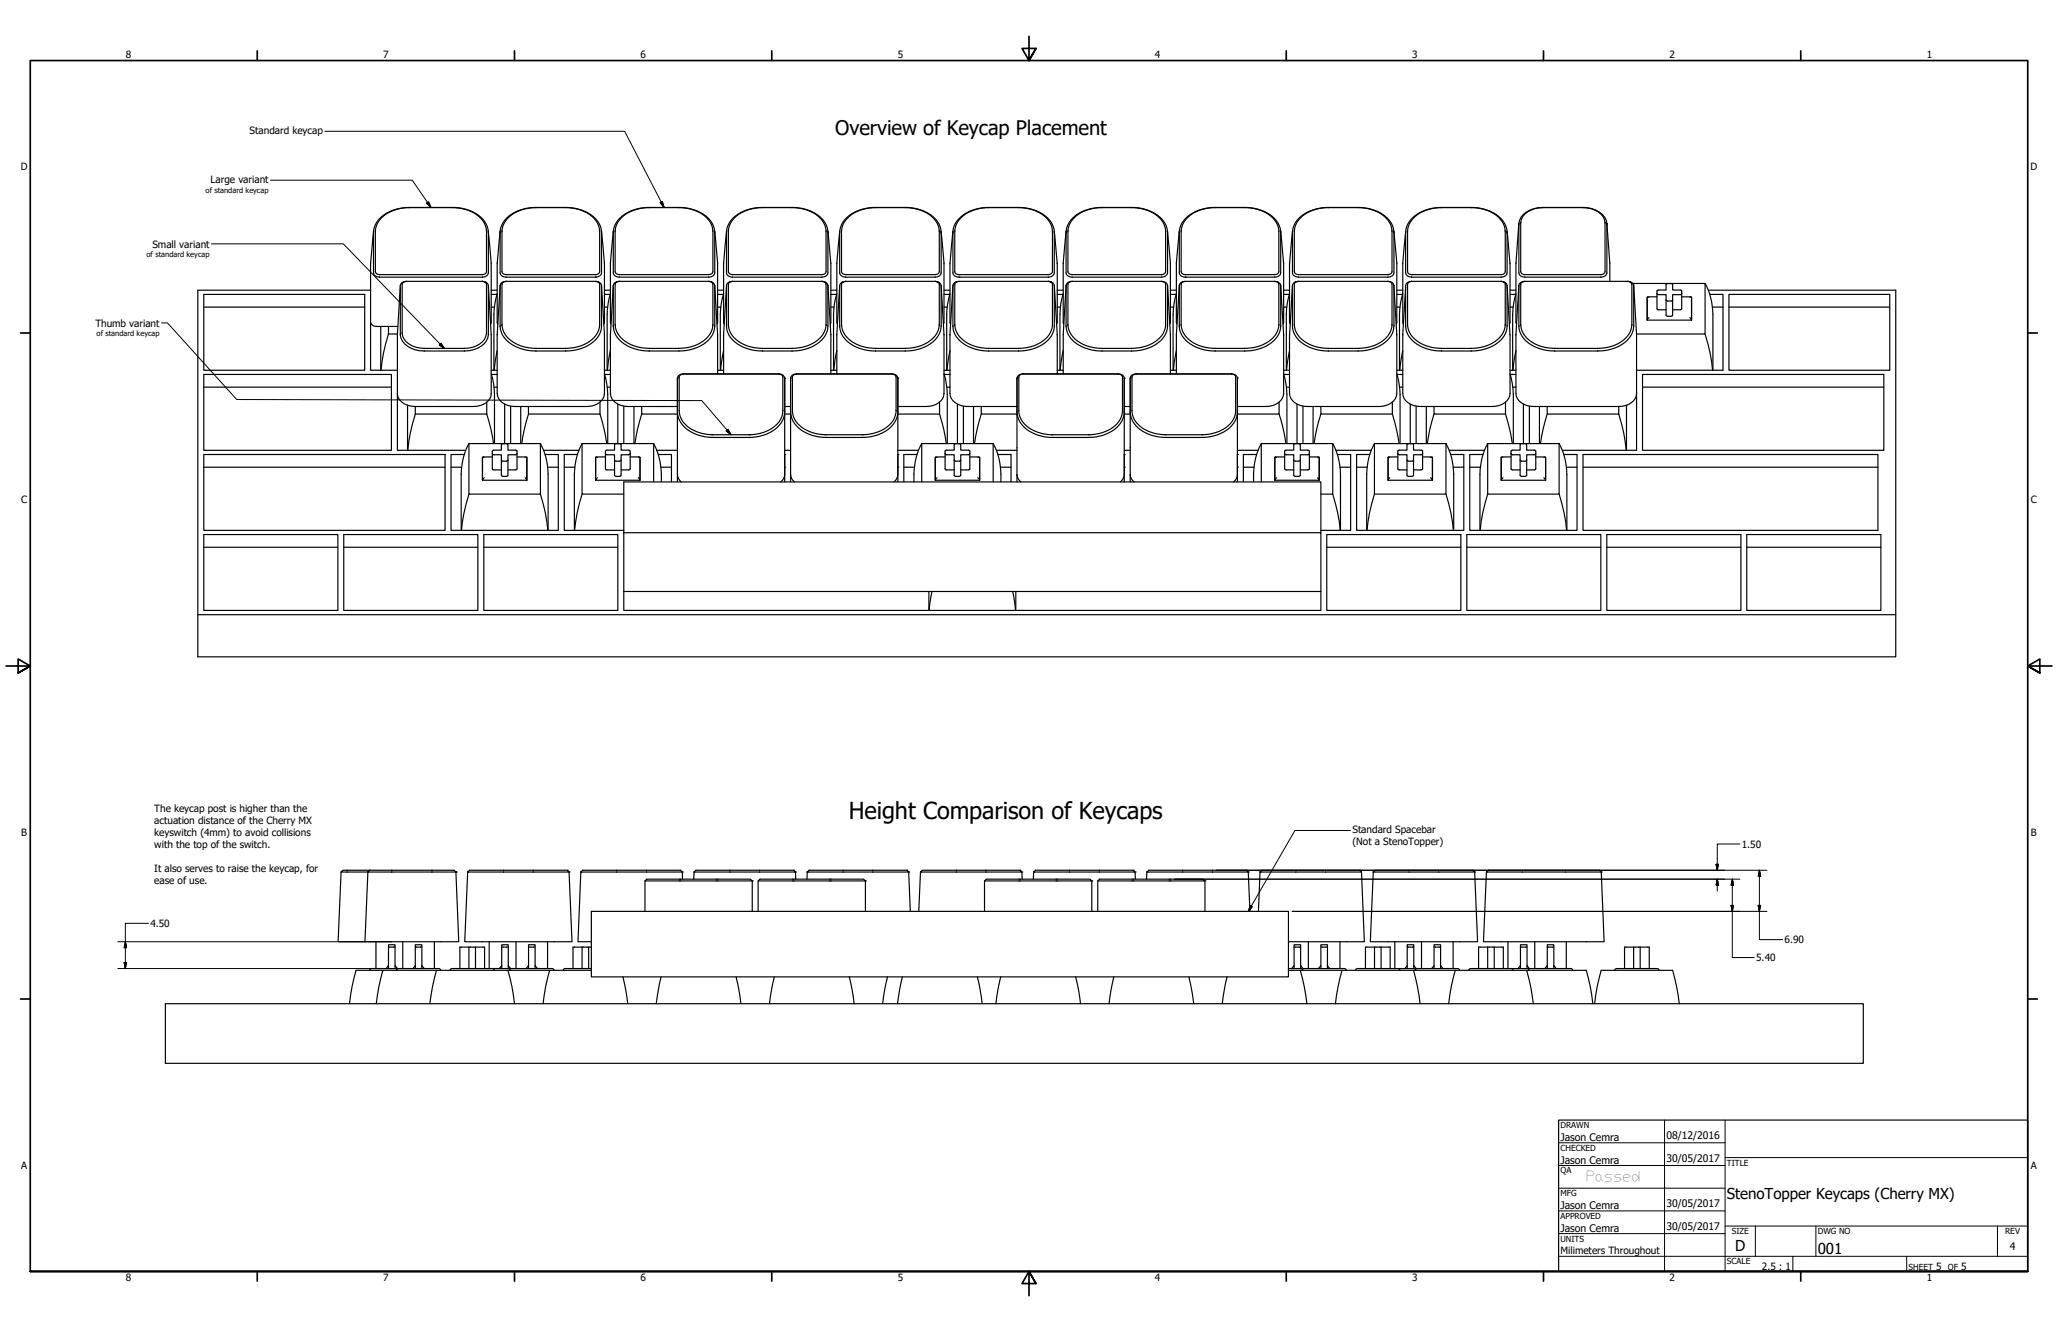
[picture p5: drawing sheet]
<svg xmlns="http://www.w3.org/2000/svg" width="864mm" height="559mm" viewBox="0 0 864 559" stroke-linecap="round" stroke-linejoin="round" font-family="sans-serif">
<!-- layer: Visible (ANSI) -->
<g fill="none" stroke="#000" stroke-width=".49">
<path d="M156.8 96.9l-1.3 13.7v24.6M171.8 87a15.7 15.7 0 0 0-14.3 7.3l-.8 3v17.2a2.27 2.27 0 0 0 2.5 1.8h43.2a2.27 2.27 0 0 0 2.5-1.8v-17.2a11.5 11.5 0 0 0-9.4-9.5l-5.6-.8M171.8 87.1a14.1 14.1 0 0 0-13.9 7.7l-.4 1.9v17.3a1.58 1.58 0 0 0 1.7 1.2h43.2a1.65 1.65 0 0 0 1.8-1.2v-17.1a10.6 10.6 0 0 0-9-9.1l-5.3-.7M171.8 87h18.1M204.9 96.9l1.2 13.4v24.9l-.2 .8M209.9 96.9l-1.3 13.7v24.6l.3 .8M224.9 87a14.9 14.9 0 0 0-14.7 8.2l-.3 2.1v17.2a2.27 2.27 0 0 0 2.5 1.8h37.5a2.27 2.27 0 0 0 2.5-1.8v-17.2a11.5 11.5 0 0 0-9.4-9.5l-5.6-.8M224.9 87.1a14.1 14.1 0 0 0-13.9 7.7l-.4 1.9v17.3a1.58 1.58 0 0 0 1.8 1.2h37.5a1.58 1.58 0 0 0 1.7-1.2v-17.3a11 11 0 0 0-8.9-8.9l-5.3-.7M224.9 87h12.5M252.4 96.9l1.2 13.7v24.6l-.2 .8M257.4 96.9l-1.2 13.4v24.9l.2 .8M272.4 87a15.8 15.8 0 0 0-14.3 7.3l-.7 3v17.2a2.27 2.27 0 0 0 2.5 1.8h37.5a2.27 2.27 0 0 0 2.5-1.8v-17.2a11.5 11.5 0 0 0-9.4-9.5l-5.6-.8"/>
<path d="M272.4 87.1a14.1 14.1 0 0 0-13.9 7.7l-.4 2.4v16.8a1.65 1.65 0 0 0 1.8 1.2h37.5a1.65 1.65 0 0 0 1.8-1.2v-17.1a10.7 10.7 0 0 0-9-9.1l-5.3-.7M272.4 87h12.5M299.9 96.9l1.2 13.4v24.9l-.2 .8M304.9 96.9l-1.3 13.7v24.6l.3 .8M319.9 87a14.9 14.9 0 0 0-14.7 8.2l-.3 2.1v17.2a2.27 2.27 0 0 0 2.5 1.8h37.5a2.27 2.27 0 0 0 2.5-1.8v-17.2a11.5 11.5 0 0 0-9.4-9.5l-5.6-.8M319.9 87.1a14.1 14.1 0 0 0-13.9 7.7l-.4 1.9v17.3a1.58 1.58 0 0 0 1.8 1.2h37.5a1.58 1.58 0 0 0 1.7-1.2v-17.3a11 11 0 0 0-8.9-8.9l-5.3-.7M319.9 87h12.5M347.4 96.9l1.3 13.7v24.6l-.3 .8M352.4 96.9l-1.2 13.4v24.9l.2 .8M367.4 87a15.7 15.7 0 0 0-14.3 7.3l-.7 3v17.2a2.27 2.27 0 0 0 2.5 1.8h37.5a2.27 2.27 0 0 0 2.5-1.8v-17.2a11.5 11.5 0 0 0-9.4-9.5l-5.6-.8M367.4 87.1a14.1 14.1 0 0 0-13.9 7.7l-.4 2.1v17.1a1.65 1.65 0 0 0 1.8 1.2h37.5a1.65 1.65 0 0 0 1.8-1.2v-16.8a10.6 10.6 0 0 0-9-9.4l-5.3-.7M367.4 87h12.5"/>
<path d="M394.9 96.9l1.2 13.4v24.9l-.2 .8M399.9 96.9l-1.3 13.7v24.6l.3 .8M414.9 87a14.9 14.9 0 0 0-14.7 8.2l-.3 2.1v17.2a2.27 2.27 0 0 0 2.5 1.8h37.5a2.27 2.27 0 0 0 2.5-1.8v-17.2a11.5 11.5 0 0 0-9.4-9.5l-5.6-.8M414.9 87.1a15 15 0 0 0-13.5 6.8l-.8 2.8v17.3a1.58 1.58 0 0 0 1.8 1.2h37.5a1.58 1.58 0 0 0 1.7-1.2v-17.3a11 11 0 0 0-8.9-8.9l-5.3-.7M414.9 87h12.5M442.4 96.9l1.3 13.7v24.6l-.3 .8M447.4 96.9l-1.2 13.4v24.9l.2 .8M462.4 87a15.7 15.7 0 0 0-14.3 7.3l-.7 3v17.2a2.27 2.27 0 0 0 2.5 1.8h37.5a2.27 2.27 0 0 0 2.5-1.8v-17.1a10.8 10.8 0 0 0-8.1-9.2l-2.7-.7-4.2-.5M462.4 87.1a14.1 14.1 0 0 0-13.9 7.7l-.4 2.1v17.1a1.65 1.65 0 0 0 1.8 1.2h37.5a1.58 1.58 0 0 0 1.7-1.2v-17.3a11 11 0 0 0-8.9-8.9l-5.3-.7M462.4 87h12.5M489.9 96.9l1.2 13.4v24.9l-.2 .8M494.9 96.9l-1.3 13.4v24.9l.3 .8"/>
<path d="M509.9 87a14.9 14.9 0 0 0-14.7 8.2l-.3 2.1v17.2a2.21 2.21 0 0 0 2.5 1.8h37.5a2.27 2.27 0 0 0 2.5-1.8v-17.2a11.5 11.5 0 0 0-9.4-9.5l-5.6-.8M509.9 87.1a15.1 15.1 0 0 0-13.5 6.8l-.7 2.8v17.3a1.58 1.58 0 0 0 1.7 1.2h37.5a1.58 1.58 0 0 0 1.7-1.2v-17.3a11 11 0 0 0-8.9-8.9l-5.3-.7M509.9 87h12.5M537.4 96.9l1.3 13.7v24.6l-.3 .8M542.4 96.9l-1.3 13.7v24.6l.3 .8M557.4 87a15.7 15.7 0 0 0-14.3 7.3l-.7 3v17.2a2.27 2.27 0 0 0 2.5 1.8h37.5a2.27 2.27 0 0 0 2.5-1.8v-17.1a10.8 10.8 0 0 0-8.1-9.2l-2.7-.7-4.2-.5M557.4 87.1a14.1 14.1 0 0 0-13.9 7.7l-.4 2.1v17.1a1.58 1.58 0 0 0 1.8 1.2h37.5a1.58 1.58 0 0 0 1.7-1.2v-17.3a11 11 0 0 0-8.9-8.9l-5.3-.7M557.4 87h12.5M584.9 96.9l1.2 13.4v24.9l-.2 .8M589.9 96.9l-1.3 13.4v24.9l.3 .8M604.9 87a14.9 14.9 0 0 0-14.7 8.2l-.4 2.2v17.1a2.27 2.27 0 0 0 2.5 1.8h37.6a2.27 2.27 0 0 0 2.5-1.8v-17.2a11.5 11.5 0 0 0-9.4-9.5l-5.6-.8M604.9 87.1a14 14 0 0 0-13.9 7.7l-.3 1.9v17.3a1.58 1.58 0 0 0 1.7 1.2h37.5a1.58 1.58 0 0 0 1.7-1.2v-17.1a10.7 10.7 0 0 0-8.9-9.1l-5.3-.7"/>
<path d="M604.9 87h12.5M632.4 96.9l1.3 13.7v24.6l-.3 .8M637.4 93.7l-1.3 16.8v24.7l.3 .8M637.4 93.7h.1M647.4 87a10.3 10.3 0 0 0-9.8 5.4l-.2 1.3v20.8a2.27 2.27 0 0 0 2.5 1.8h31.9a2.27 2.27 0 0 0 2.5-1.8v-20.8M647.4 87.1a8.4 8.4 0 0 0-9.2 6.1l-.1 20.8a1.58 1.58 0 0 0 1.8 1.2h31.9a1.58 1.58 0 0 0 1.7-1.2v-20.5a6.7 6.7 0 0 0-5.8-5.9l-3.4-.5M647.4 87h16.9M664.3 87a10.3 10.3 0 0 1 9.7 5.4l.3 1.3M674.3 93.7l.3 3.9a149.3 149.3 0 0 1 .9 20.4M168 119.7l-1.2 20.7v24.8M168.7 118.5l1.8-.5a1.51 1.51 0 0 0-1.7 1.3v20.7a8.6 8.6 0 0 0 9.2 6.2h16.9a8.5 8.5 0 0 0 9.2-6.2l.1-20.7a1.57 1.57 0 0 0-1.8-1.3 2.2 2.2 0 0 1 2.5 1.8v20.5a7.3 7.3 0 0 1-6.3 6.5l-3.7 .4h-16.9a10.2 10.2 0 0 1-9.7-5.3l-.3-1.3v-20.8zM170.5 118h.1"/>
<path d="M170.5 118h31.9M202.4 118h.1M204.9 119.7l1.2 20.7v24.8a6.6 6.6 0 0 1-7.4 5.3h-24.5M209.9 119.7l-1.3 20.7v24.6a6.7 6.7 0 0 0 7.4 5.5h30.2a6.7 6.7 0 0 0 7.4-5.5v-24.6l-1.2-20.7M210.6 118.5l1.8-.5a1.51 1.51 0 0 0-1.8 1.3v17.2a11 11 0 0 0 9 8.9l5.3 .8h12.5a14.1 14.1 0 0 0 13.8-7.8l.4-1.9v-17.2a1.51 1.51 0 0 0-1.7-1.3 2.2 2.2 0 0 1 2.5 1.8v17a10.7 10.7 0 0 1-8.1 9.3l-5.5 1.1h-13.9a15.7 15.7 0 0 1-14.3-7.1l-.7-3v-17.3zM212.4 118h.1M212.4 118h37.5M257.4 119.7l-1.2 20.7v24.6a6.6 6.6 0 0 0 7.4 5.5h20.7M258.1 118.5l1.8-.5a1.57 1.57 0 0 0-1.8 1.3v16.8a9.6 9.6 0 0 0 6.6 8.4l3.7 1.2 2.6 .4 13.9 .1a14.2 14.2 0 0 0 13.9-7.8l.4-2.1v-17a1.57 1.57 0 0 0-1.8-1.3 2.2 2.2 0 0 1 2.5 1.8v17a10.7 10.7 0 0 1-8.1 9.3l-2.6 .7-2.9 .4h-13.9a15.8 15.8 0 0 1-14.3-7.1l-.7-3v-17.3zM259.9 118h.1M259.9 118h37.5M297.4 118h.1"/>
<path d="M299.9 119.7l1.2 20.7 .1 16.4M304.9 119.7l-1.3 20.7v16.4M305.6 118.5l1.8-.5a1.51 1.51 0 0 0-1.8 1.3v17.2a11 11 0 0 0 9 8.9l5.3 .8h12.5a14.9 14.9 0 0 0 13.5-6.9l.7-2.8v-17.2a1.51 1.51 0 0 0-1.7-1.3 2.2 2.2 0 0 1 2.5 1.8v17a10.7 10.7 0 0 1-8.1 9.3l-5.5 1.1h-13.9a15 15 0 0 1-14.7-8.1l-.3-2v-17.3zM307.4 118h.1M307.4 118h37.5M344.9 118h.1M347.4 119.7l1.3 20.7v16.4M352.4 119.7l-1.2 20.7v16.4M353.1 118.5l1.8-.5a1.57 1.57 0 0 0-1.8 1.3v17a10.4 10.4 0 0 0 7.8 8.7l5.1 1.1 13.9 .1a14.2 14.2 0 0 0 13.9-7.8l.4-2.3v-16.8a1.57 1.57 0 0 0-1.8-1.3 2.2 2.2 0 0 1 2.5 1.8v17a10.7 10.7 0 0 1-8.1 9.3l-5.5 1.1h-13.9a15.7 15.7 0 0 1-14.3-7.1l-.7-3v-17.3zM354.9 118h.1M354.9 118h37.5M392.4 118h.1"/>
<path d="M394.9 119.7l1.2 20.7v24.6a6.7 6.7 0 0 1-7.4 5.5h-11.9M399.9 119.7l-1.3 20.7v24.6a6.7 6.7 0 0 0 7.4 5.5h20.8M400.6 118.5l1.8-.5a1.51 1.51 0 0 0-1.8 1.3v17.2a11 11 0 0 0 9 8.9l5.3 .8h12.5a14.9 14.9 0 0 0 13.5-6.9l.7-2.8v-17.2a1.51 1.51 0 0 0-1.7-1.3 2.2 2.2 0 0 1 2.5 1.8v17a10.7 10.7 0 0 1-8.1 9.3l-5.5 1.1h-13.9a15 15 0 0 1-14.7-8.1l-.3-2v-17.3zM402.4 118h37.5M439.9 118h.1M442.4 119.7l1.3 20.7v16.4M447.4 119.7l-1.2 20.7v16.4M448.1 118.5l1.8-.5a1.57 1.57 0 0 0-1.8 1.3v17a10.4 10.4 0 0 0 7.8 8.7l5.1 1.1 13.9 .1a14.1 14.1 0 0 0 13.8-7.8l.4-1.9v-17.2a1.51 1.51 0 0 0-1.7-1.3 2.21 2.21 0 0 1 2.5 1.8v17a10.8 10.8 0 0 1-8.1 9.3l-5.5 1.1h-13.9a15.7 15.7 0 0 1-14.3-7.1l-.7-3v-17.3zM449.9 118h.1M449.9 118h37.5M487.4 118h.1M489.9 119.7l1.2 20.7v16.4"/>
<path d="M494.9 119.7l-1.3 20.7v16.4M495.6 118.5l1.8-.5a1.51 1.51 0 0 0-1.7 1.3v17.2a11 11 0 0 0 8.9 8.9l5.3 .8h12.5a14.2 14.2 0 0 0 13.9-7.8l.3-1.9v-17.2a1.51 1.51 0 0 0-1.7-1.3 2.2 2.2 0 0 1 2.5 1.8v17a10.7 10.7 0 0 1-8.1 9.3l-5.5 1.1h-13.9a15 15 0 0 1-14.7-8.1l-.3-2v-17.3zM497.4 118h37.5M534.9 118h.1M537.4 119.7l1.3 20.7v24.6a6.7 6.7 0 0 1-7.5 5.5h-11.9M542.4 119.7a357.1 357.1 0 0 0-1.1 46.4 7 7 0 0 0 7.3 4.4h30.1a6.7 6.7 0 0 0 7.4-5.5v-24.6l-1.2-20.7M543.1 118.5l1.8-.5a1.51 1.51 0 0 0-1.8 1.3v17a10.4 10.4 0 0 0 7.8 8.7l5.1 1.1 13.9 .1a14.1 14.1 0 0 0 13.8-7.8l.4-1.9v-17.2a1.51 1.51 0 0 0-1.7-1.3 2.21 2.21 0 0 1 2.5 1.8v17a10.8 10.8 0 0 1-8.1 9.3l-5.5 1.1h-13.9a15.7 15.7 0 0 1-14.3-7.1l-.7-3v-17.3zM544.9 118h.1M544.9 118h37.5M582.4 118h.1M589.9 119.7l-1.3 20.7v24.6a6.7 6.7 0 0 0 7.5 5.5h30.1a6.7 6.7 0 0 0 7.5-5.5v-24.5l-1.3-20.8M590.6 118.5l1.8-.5a1.51 1.51 0 0 0-1.7 1.3v17.2a11 11 0 0 0 8.9 8.9l5.3 .8h12.5a14.2 14.2 0 0 0 13.9-7.8l.3-2.1v-17a1.51 1.51 0 0 0-1.7-1.3 2.2 2.2 0 0 1 2.5 1.8v17a10.7 10.7 0 0 1-8.1 9.3l-5.5 1.1h-13.9a15 15 0 0 1-14.7-8.1l-.4-2.3v-17z"/>
<path d="M592.4 118h37.5M629.9 118h.1M637.4 119.7l-1.3 20.7v24.6a6.7 6.7 0 0 0 7.4 5.5h35.8a6.6 6.6 0 0 0 7.5-5.5M638.1 118.5l1.8-.5a1.51 1.51 0 0 0-1.8 1.3v17.2a11 11 0 0 0 9 8.9l5.3 .8h18.1a14.2 14.2 0 0 0 13.9-7.8l.4-2.1v-17a1.57 1.57 0 0 0-1.8-1.3 2.2 2.2 0 0 1 2.6 1.8v17a10.7 10.7 0 0 1-8.2 9.3l-5.4 1.1h-19.6a15.7 15.7 0 0 1-14.3-7.1l-.7-3v-17.3zM639.9 118h.1M639.9 118h43.1M683 118h.1M685.5 118.9h30v21.2h-28.7M685.5 118.9v.6M685.5 118.9l-.1 .3M685.6 119.7l1.2 20.7v48.5h-31.2M715.5 118.9a27.8 27.8 0 0 1 3.3 12.9v23.5"/>
<path d="M85.5 123.5h67.5v31.8h-67.5zM85.5 128.8h67.5M155.5 135.2v20.1h11.3M155.5 121.7h-72.5v153.9h712.5v-153.9h-78.6M155.5 135.2a2.27 2.27 0 0 0 2.5 1.7h9M159.8 136.9v18.4M163 136.9v3.2h3.8M206.1 128.8h1.4M206.1 123.5h2.5M206.1 121.7h2.5M208.6 123.2l-.9 4.1-.4 4.5v23.5M253.6 128.8h1.4"/>
<path d="M253.6 123.5h2.4M253.6 121.7h2.6M256.2 123.2l-1 4.1-.4 4.5v23.5M301.1 128.8h1.4M301.1 123.5h2.5M301.1 121.7h2.5M303.6 123.2l-.9 4.1-.4 4.5v23.5M348.7 128.8h1.3M348.7 123.5h2.3M348.7 121.7h2.5M351.2 123.2a28.5 28.5 0 0 0-1.4 8.6v23.5M396.1 128.8h1.4"/>
<path d="M396.1 123.5h2.5M396.1 121.7h2.5M398.6 123.2l-.9 4.1-.4 4.5v23.5M443.7 128.8h1.3M443.7 123.5h2.4M443.7 121.7h2.5M446.2 123.2a28.5 28.5 0 0 0-1.4 8.6v23.5M491.1 128.8h1.4M491.1 123.5h2.4M491.1 121.7h2.5M493.6 123.2l-.9 4.1-.4 4.5v23.5M538.7 128.8h1.3"/>
<path d="M538.7 123.5h2.4M538.7 121.7h2.4M541.1 123.2a30 30 0 0 0-1.3 8.6v23.5M586.1 128.8h1.4M586.1 123.5h2.4M586.1 121.7h2.5M588.6 123.2l-.9 4.1-.4 4.5v23.5M633.7 128.8h1.3M633.7 123.5h2.4M633.7 121.7h2.4M636.1 123.2l-.9 4.1-.4 4.5v23.5M691.2 124.7v9.6h18.6v-9.6"/>
<path d="M691.2 124.7v9.6l.7-1.1M691.2 124.7h.7M691.4 124.5h3.9M695.3 123.2l.7 .4h3.1v2.3M699.1 130h-3.1l-.7-.5v-7.4l.7-.4h3.1v-2.3l.7-.4 1.9 .1 .2 2.6h3.2l.6 .4v7.4l-.6 .5h-3.2M699.1 125.9v6.3l.7 .5h1.5l.6-.5v-6.3M699.1 125.9l.7 .4h1.5l.6-.4M705.7 123.2l-.6 .4h-3.2v2.3M705.7 124.5h3.9M709.1 124.7h.7M709.8 124.7v9.6l-.7-1.1M717.5 123.5h5.5v31.8h-36.2"/>
<path d="M718.6 128.8h4.4M725.5 123.5h67.5v31.8h-67.5zM725.5 128.8h67.5M85.5 157.1h78.8v31.8h-78.8zM163 140.1a68.5 68.5 0 0 0-3.1 15.2M206.1 156.8a29 29 0 0 1 1.4 8.6v20.7M206.1 155.3h2.5M206.2 157.1h2.4M208.6 147.1l-1.2 8.2M253.6 156.8l1 4.1 .4 4.5v20.7M253.6 155.3h2.6M253.7 157.1h2.5"/>
<path d="M256.2 147.1l-1.3 8.2M285.6 157.3l1.2-.4h40a1.58 1.58 0 0 1 1.7 1.2v14.2a10.5 10.5 0 0 1-8.4 9.2l-5.2 .9h-16.2a14.6 14.6 0 0 1-13.1-7.2l-.6-2.9v-14.2zM301.1 155.3h2.5M303.6 147.1l-1.2 8.2M332.7 157.7l1.6-.8h40a1.66 1.66 0 0 1 1.7 1.2v14.2a10.6 10.6 0 0 1-8.4 9.2l-5.2 .9h-16.3a13.6 13.6 0 0 1-13.3-8.2l-.3-1.9zM348.7 155.3h2.5M351.2 147.1l-1.3 8.2M396.1 156.8l1 4.1 .4 4.5v20.7M396.1 155.3h2.5M396.2 157.1h2.4M398.6 147.1l-1.2 8.2M427.7 157.7l1.6-.8h40a1.66 1.66 0 0 1 1.7 1.2v14.2a10.6 10.6 0 0 1-8.4 9.2l-5.2 .9h-16.3a13.6 13.6 0 0 1-13.3-8.2l-.3-1.9z"/>
<path d="M443.7 155.3h2.5M446.2 147.1l-1.3 8.2M475.2 157.7l1.6-.8h39.9a1.59 1.59 0 0 1 1.8 1.2v14.2a10.5 10.5 0 0 1-8.3 9.2l-5.3 .9h-16.2a14.6 14.6 0 0 1-13.1-7.2l-.6-2.9zM491.1 155.3h2.5M493.6 147.1l-1.2 8.2M538.7 156.8l.9 4.1 .4 4.5v20.7M538.7 155.3h2.4M538.7 157.1h2.4M541.1 147.1l-1.2 8.2M586.1 156.8l1 4.1 .4 4.5v20.7M586.1 155.3h2.5M586.2 157.1h2.4"/>
<path d="M588.6 147.1l-1.2 8.2M633.7 156.8l.9 4.1 .4 4.5v20.7M633.7 155.3h2.4M633.7 157.1h2.4M636.1 147.1l-1.2 8.2M689.3 157.1h101.2v31.8h-101.2zM715.5 140.1a68.5 68.5 0 0 1 3.1 15.2M85.5 162.4h78.8M166.8 165.2v23.7h28.6M166.8 165.2a6.6 6.6 0 0 0 7.4 5.3M171 170v18.9M174.3 170.5v3.2h30"/>
<path d="M174.3 173.7a68.5 68.5 0 0 0-3.2 15.2M204.3 173.7l1.7 6.4 1.1 6M204.3 168.7v5M207.3 162.4h1.3M211.8 169.5v16.6M214.3 170.4v15.7M218.5 170.5v15.6M221.8 170.5v3.2h30M221.8 173.7l-1.8 6.4-1.1 6M251.8 173.7l1.7 6.4 1.1 6M251.8 168.7v5M254.8 162.4h1.4"/>
<path d="M259.3 169.5v16.6M261.8 170.4v15.7M266 170.5v15.6M269.3 170.5v3.2h15M269.3 173.7l-1.8 6.4-1.1 6M329.3 170.5h2.5M329.3 172.8a10.7 10.7 0 0 1-7.5 9.3l-4.1 1.1-2.8 .3h-15.9a15.3 15.3 0 0 1-14.1-7.7l-.6-3M329.3 173.7h2.5M331.8 172.8a11.3 11.3 0 0 0 8.7 9.8l5.6 .9h16.3a15.3 15.3 0 0 0 13.7-7.7l.7-3M394.3 168.7v5h-17.5M394.3 173.7l1.7 6.4 1.1 6M397.3 162.4h1.3"/>
<path d="M401.8 169.5v16.6M404.3 170.4v15.7M408.5 170.5v15.6M411.8 170.5v3.2h15M411.8 173.7l-1.8 6.4-1.1 6M426.8 172.8a11.3 11.3 0 0 0 8.7 9.8l5.6 .9h16.3a15.3 15.3 0 0 0 13.7-7.7l.7-3M471.8 170.5h2.5M471.8 173.7h2.5M474.3 172.8a11.3 11.3 0 0 0 8.8 9.8l5.5 .9h16.3a15.4 15.4 0 0 0 13.8-7.7l.6-3M536.8 168.7v5h-17.5M536.8 173.7l1.7 6.4 1.1 6M539.8 162.4h1.3"/>
<path d="M544.3 169.5v16.6M546.8 170.4v15.7M551 170.5v15.6M554.3 170.5v3.2h30M554.3 173.7l-1.8 6.4-1.1 6M584.3 173.7l1.7 6.4 1.1 6M584.3 168.7v5M587.3 162.4h1.3M591.8 169.5v16.6M594.3 170.4v15.7M598.5 170.5v15.6M601.8 170.5v3.2h30"/>
<path d="M601.8 173.7l-1.8 6.4-1.1 6M631.8 173.7l1.7 6.4 1.1 6M631.8 168.7v5M634.8 162.4h1.3M639.3 169.5v16.6M641.8 170.4v15.7M646 170.5v15.6M649.3 170.5v3.2h30M649.3 173.7l-1.8 6.4-1.1 6M679.3 173.7a68.5 68.5 0 0 1 3.1 15.2M679.3 170.5v3.2M682.5 170v18.9"/>
<path d="M689.3 162.4h101.2M85.5 190.7h101.3v31.8h-101.3zM85.5 196h101.3M189.3 196h4.4M194.8 190.7h-5.5v31.8h45v-31.8h-5.6M196.8 186.1h30v21.2h-30zM196.8 186.1a27.3 27.3 0 0 0-3.3 12.9v23.5M202.5 191.9v9.6h18.6v-9.6M202.5 191.9v9.6l.7-1.1M202.5 191.9h.7M202.7 191.7h3.9M206.6 190.3l.6 .5h3.2v2.2"/>
<path d="M210.4 197.1h-3.2l-.6-.4v-7.4l.6-.5h3.2v-2.2l.6-.5 2 .2 .1 2.5h3.2l.7 .5v7.4l-.7 .4h-3.2M210.4 193v6.4l.6 .4h1.5l.6-.4v-6.4M210.4 193l.6 .5h1.5l.6-.5M217 190.3l-.7 .5h-3.2v2.2M217 191.7h3.9M220.3 191.9h.8M221.1 191.9v9.6l-.8-1.1M226.8 186.1a27.3 27.3 0 0 1 3.2 12.9v23.5M228.1 188.9h14.8M229.8 196h4.5M236.8 196h4.4M242.3 190.7h-5.5v31.8h25"/>
<path d="M244.3 186.1v21.2h17.5M244.3 186.1h30v16.1M244.3 186.1a27.3 27.3 0 0 0-3.3 12.9v23.5M249.9 191.9v9.6h18.7v-9.6M249.9 191.9v9.6l.8-1.1M249.9 191.9h.8M250.2 191.7h3.9M254.1 190.3l.6 .5h3.2v2.2M257.9 197.1h-3.2l-.6-.4v-7.4l.6-.5h3.2v-2.2l.6-.5 2 .2 .1 2.5h3.2l.6 .5v7.4l-.6 .4h-3.2M257.9 193v6.4l.6 .4h1.5l.6-.4v-6.4M257.9 193l.6 .5h1.5l.6-.5M264.4 190.3l-.6 .5h-3.2v2.2"/>
<path d="M264.4 191.7h4M267.8 191.9h.8M268.6 191.9v9.6l-.8-1.1M274.3 186.1a29.9 29.9 0 0 1 3.2 16.1M275.6 188.9h8.7M276.2 190.7h5.6v11.5M277.3 196h4.5M284.3 199.1v3.1M329.3 190.7v11.5M329.3 188.9h2.5M331.8 199.1v3.1M376.8 188.9h8.6"/>
<path d="M376.8 190.7v11.5M379.3 196h4.4M384.8 190.7h-5.5v11.5M386.8 186.1h30v16.1M386.8 186.1a29.4 29.4 0 0 0-3.3 16.1M386.8 186.1v16.1M392.5 191.9v9.6h18.6v-9.6M392.5 191.9v9.6l.7-1.1M392.5 191.9h.7M392.7 191.7h3.9M396.6 190.3l.6 .5h3.2v2.2M400.4 197.1h-3.2l-.6-.4v-7.4l.6-.5h3.2v-2.2l.6-.5 1.9 .2 .3 2.5h3.1l.7 .5v7.4l-.7 .4h-3.1"/>
<path d="M400.4 193v6.4l.6 .4h1.5l.7-.4v-6.4M400.4 193l.6 .5h1.5l.7-.5M407 190.3l-.7 .5h-3.1v2.2M407 191.7h3.8M410.3 191.9h.8M411.1 191.9v9.6l-.8-1.1M416.8 186.1a29 29 0 0 1 3.2 16.1M418.1 188.9h8.7M418.7 190.7h5.6v11.5M419.8 196h4.5M426.8 199.1v3.1M471.8 188.9h2.5"/>
<path d="M471.8 190.7v11.5M474.3 199.1v3.1M519.3 190.7v11.5M519.3 188.9h8.6M521.8 196h4.4M527.3 190.7h-5.5v11.5M529.3 186.1h30v21.2h-5M529.3 186.1a29 29 0 0 0-3.3 16.1M529.3 186.1v16.1M535 191.9v9.6h18.6v-9.6M535 191.9v9.6l.7-1.1M535 191.9h.7"/>
<path d="M535.2 191.7h3.9M539.1 190.3l.6 .5h3.2v2.2M542.9 197.1h-3.2l-.6-.4v-7.4l.6-.5h3.2v-2.2l.6-.5 2 .2 .1 2.5h3.2l.7 .5v7.4l-.7 .4h-3.2M542.9 193v6.4l.6 .4h1.5l.6-.4v-6.4M542.9 193l.6 .5h1.5l.6-.5M549.5 190.3l-.7 .5h-3.2v2.2M549.5 191.7h3.9M552.8 191.9h.8M553.6 191.9v9.6l-.8-1.1M559.3 186.1a27.3 27.3 0 0 1 3.2 12.9v23.5M560.6 188.9h14.8M561.2 190.7h5.6v31.8h-12.5"/>
<path d="M562.3 196h4.5M569.3 196h4.4M574.8 190.7h-5.5v31.8h45v-31.8h-5.6M576.8 186.1h30v21.2h-30zM576.8 186.1a27.3 27.3 0 0 0-3.3 12.9v23.5M582.5 191.9v9.6h18.6v-9.6M582.5 191.9v9.6l.7-1.1M582.5 191.9h.7M582.7 191.7h3.9M586.6 190.3l.6 .5h3.2v2.2M590.4 197.1h-3.2l-.6-.4v-7.4l.6-.5h3.2v-2.2l.6-.5 1.9 .2 .3 2.5h3.1l.7 .5v7.4l-.7 .4h-3.1M590.4 193v6.4l.6 .4h1.5l.7-.4v-6.4"/>
<path d="M590.4 193l.6 .5h1.5l.7-.5M597 190.3l-.7 .5h-3.1v2.2M597 191.7h3.9M600.3 191.9h.8M601.1 191.9v9.6l-.8-1.1M606.8 186.1a27.3 27.3 0 0 1 3.2 12.9v23.5M608.1 188.9h14.8M609.8 196h4.5M616.8 196h4.4M622.3 190.7h-5.5v31.8h45v-31.8h-5.6M624.3 186.1h30v21.2h-30zM624.3 186.1a27.3 27.3 0 0 0-3.3 12.9v23.5"/>
<path d="M630 191.9v9.6h18.6v-9.6M630 191.9v9.6l.7-1.1M630 191.9h.7M630.2 191.7h3.9M634.1 190.3l.6 .5h3.2v2.2M637.9 197.1h-3.2l-.6-.4v-7.4l.6-.5h3.2v-2.2l.6-.5 2 .2 .1 2.5h3.2l.7 .5v7.4l-.7 .4h-3.2M637.9 193v6.4l.6 .4h1.5l.6-.4v-6.4M637.9 193l.6 .5h1.5l.6-.5M644.5 190.3l-.7 .5h-3.2v2.2M644.5 191.7h3.9M647.8 191.9h.8M648.6 191.9v9.6l-.8-1.1"/>
<path d="M654.3 186.1a27.3 27.3 0 0 1 3.2 12.9v23.5M657.3 196h4.5M664.3 190.7h123.7v31.8h-123.7zM664.3 196h123.7M196.8 207.3a69.6 69.6 0 0 0-3.2 15.2M226.8 207.3a69.6 69.6 0 0 1 3.1 15.2M244.3 207.3a69.6 69.6 0 0 0-3.2 15.2M285.9 202.2a4 4 0 0 1-1.6-3.2v-40.4a2.2 2.2 0 0 1 2.5-1.8h40a2.26 2.26 0 0 1 2.5 1.8v40.4a4.2 4.2 0 0 1-1.6 3.2M333.4 202.2a4.2 4.2 0 0 1-1.6-3.2v-40.4a2.26 2.26 0 0 1 2.5-1.8h40a2.2 2.2 0 0 1 2.5 1.8v40.4a4.3 4.3 0 0 1-1.6 3.2M428.4 202.2a4.2 4.2 0 0 1-1.6-3.2v-40.4a2.26 2.26 0 0 1 2.5-1.8h40a2.2 2.2 0 0 1 2.5 1.8v40.4a4.3 4.3 0 0 1-1.6 3.2M475.9 202.2a4 4 0 0 1-1.6-3.2v-40.4a2.2 2.2 0 0 1 2.5-1.8h39.9a2.2 2.2 0 0 1 2.6 1.8v40.4a4 4 0 0 1-1.6 3.2M559.3 207.3a69.6 69.6 0 0 1 3.1 15.2"/>
<path d="M576.8 207.3a66.7 66.7 0 0 0-3.1 15.2M606.8 207.3a66.7 66.7 0 0 1 3.1 15.2M624.3 207.3a69.6 69.6 0 0 0-3.2 15.2M654.3 207.3a69.6 69.6 0 0 1 3.1 15.2M85.5 224.3h56.3v31.8h-56.3zM85.5 229.6h56.3M144.3 224.3h56.2v31.8h-56.2zM144.3 229.6h56.2M203 224.3h56.3v31.8h-56.3zM203 229.6h56.3M261.8 223.5h292.5v24.6h-292.5v-45.9h292.5v21.3M556.8 224.3h56.2v31.8h-56.2z"/>
<path d="M556.8 229.6h56.2M615.5 224.3h56.3v31.8h-56.3zM615.5 229.6h56.3M674.3 224.3h56.2v31.8h-56.2zM674.3 229.6h56.2M733 224.3h56.3v31.8h-56.3zM733 229.6h56.3M83 257.9h712.5M261.8 248.1v8h292.5v-8M389.8 248.1v8M391.1 248.1l-1.2 8M425 248.1l1.2 8"/>
<path d="M426.3 248.1v8M143.1 365.8l.8-.7h46.6l.8 .7zM143.2 365.8l-1.3 29.3h11.2M154.4 365.8l-1.3 29.3h39.4l-1.2-29.3M154.4 365.8h.1M155.2 365.1h.1M155.2 365.1l-.8 .7M191.3 365.8h.1M196.3 365.8l-1.3 29.3h45l-1.2-29.3M196.3 365.8l.7-.7h41l.8 .7zM196.3 365.8h.1M243.7 365.8l-1.2 29.3h5.6"/>
<path d="M243.7 365.8h42.6M244.5 365.1h.1M244.5 365.1l-.8 .7M244.5 365.1h41l.8 .7M270.7 369.6h45l-.8-.8h-43.5l-.7 .8v12.7M286.3 365.8l.1 3M291.3 365.8l.7-.7h41l.8 .7zM291.3 365.8l-.2 3M315.7 369.6v12.7M318.1 369.6h45l-.7-.8h-43.5l-.8 .8v12.7M333.8 365.8l.1 3M338.7 365.8l-.1 3"/>
<path d="M338.8 365.8l.7-.7h41l.8 .7zM338.8 365.8h-.1M363.1 369.6v12.7M381.3 365.8l.7 16.5M386.3 365.8l-.7 16.5M386.3 365.8l.7-.7h41l.8 .7zM386.3 365.8h.1M413.1 369.6h45.1l-.8-.8h-43.5l-.8 .8v12.7M428.8 365.8l.1 3M433.7 365.8l-.1 3M434.5 365.1h.1M434.5 365.1l-.8 .7"/>
<path d="M434.6 365.1h40.9l.8 .7h-42.6M458.2 369.6v12.7M460.7 369.6h44.9l-.7-.8h-43.5l-.7 .8v12.7M476.3 365.8l.1 3M481.3 365.8l.7-.7h41l.8 .7zM481.3 365.8l-.2 3M505.6 369.6v12.7M523.8 365.8l.7 16.5M528.7 365.8h42.6M528.7 365.8l-.6 16.5M528.8 365.8l.7-.7h41l.8 .7M528.8 365.8h-.1"/>
<path d="M571.3 365.8l1.2 29.3h-31.8M576.3 365.8l-1.3 29.3h45l-1.2-29.3M576.3 365.8l.7-.7h41l.8 .7zM576.3 365.8h.1M623.7 365.8l-1.2 29.3h50.6l-1.2-29.3M623.7 365.8h48.2M623.8 365.8h-.1M624.5 365.1h.1M624.5 365.1l-.7 .7M624.6 365.1h46.6l.7 .7M157.8 395.1v11.2M163 397.3h2.8"/>
<path d="M169 395.1v11.2M174.3 397.3h2.7M182.3 395.1v11.2h-4.3M196.8 397.3v9M199.5 397.3v9M205.3 395.1v11.2M210.5 397.3h2.8M216.5 395.1v11.2h13.3v-11.2M221.8 397.3h2.7M244.3 397.3v9M247 397.3v9M248.1 382.3h292.6v27.5h-292.6z"/>
<path d="M248.1 397.3h-7.6v9M543 397.3h2.8M549 395.1v11.2h15.2l.8 .8M554.3 397.3h2.7M562.3 395.1v11.2M576.8 397.3v9M579.5 397.3v9M585.3 395.1v11.2M590.5 397.3h2.8M596.5 395.1v11.2M601.8 397.3h2.7M609.8 395.1v11.2h-20.3"/>
<path d="M624.3 397.3v9M627 397.3v9M632.8 395.1v11.2M638 397.3h2.8M644 395.1v11.2h4.3l1-1.2M649.3 397.3h2.7M657.3 395.1v11.2h-4.3M685.5 397.3v9M688.3 397.3v9M160.7 407.1a79.3 79.3 0 0 0-2.8 14M163 405.1l-1 1.2h-6.1l-.8 .8M163 405.1v-8.8h2.8v8.8"/>
<path d="M163 405.1v1.2M165.8 405.1v1.2M165.8 405.1l1 1.2M167.1 406.3l-.8 .8M173.3 406.3h4.7M174.3 405.1l-1 1.2h-11.3M174.3 405.1v-8.8h2.7v8.8M174.3 405.1v1.2M177 405.1v1.2M177 405.1l1 1.2M182.3 406.3h1.9l.8 .8M183.2 407.1l-1.7 6.9-1.1 7.1"/>
<path d="M193 406.3v-9h10.3v9M206.7 406.3l.8 .8M206.7 406.3h-17.1l-.8 .8M209.5 406.3h7M210.5 405.1l-1 1.2h-2.8M210.5 405.1v-8.8h2.8v8.8M210.5 405.1v1.2M213.1 407.1a79.3 79.3 0 0 1 2.8 14M213.3 405.1v1.2M213.3 405.1l1 1.2M214.6 406.3l-.7 .8M221.8 405.1v1.2"/>
<path d="M224.5 405.1v-8.8h-2.7v8.8l-1 1.2M224.5 405.1v1.2M224.5 405.1l1 1.2M229.8 406.3h1.9l.8 .8M230.6 407.1a79.3 79.3 0 0 0-2.7 14M248.1 407.1h-98.7a79.3 79.3 0 0 0-2.8 14M248.1 406.3h-11l-.8 .8M261.4 409.8l2 11.3M277.4 409.8l-2 11.3M308.9 409.8l2 11.3M324.9 409.8l-2 11.3M356.4 409.8l1.2 5.6 .8 5.7"/>
<path d="M372.4 409.8l-1.2 5.6-.8 5.7M378.7 409.8l-2.1 11.3M410.1 409.8l2.1 11.3M419.9 409.8l-2 11.3M451.4 409.8l1.2 5.6 .8 5.7M467.4 409.8l-2 11.3M498.9 409.8l2 11.3M514.9 409.8l-2 11.3M540.7 407.1h125a79.3 79.3 0 0 1 2.7 14M542 406.3h7M543 405.1l-1 1.2h-1.3M543 405.1v-8.8h2.8v8.8"/>
<path d="M543 405.1v1.2M545.6 407.1l1.7 6.9 1.1 7.1M545.8 405.1v1.2M545.8 405.1l1 1.2M547.1 406.3l-.8 .8M554.3 405.1v1.2M557 405.1v-8.8h-2.7v8.8l-1 1.2M557 405.1v1.2M557 405.1l1 1.2M563.1 407.1l-1.6 6.9-1.1 7.1M573 406.3v-9h10.4v9M586.7 406.3l.8 .8"/>
<path d="M586.7 406.3h-17.1l-.7 .8M590.5 405.1l-1 1.2h-2.8M590.5 405.1v-8.8h2.8v8.8M590.5 405.1v1.2M593.2 407.1l1.6 6.9 1.1 7.1M593.3 405.1v1.2M593.3 405.1l1 1.2M594.6 406.3l-.8 .8M601.8 405.1v1.2M604.5 405.1v-8.8h-2.7v8.8l-1 1.2M604.5 405.1v1.2M604.5 405.1l1 1.2"/>
<path d="M609.8 406.3l2.3 .1 .4 .7M610.7 407.1a79.3 79.3 0 0 0-2.8 14M620.5 406.3v-9h10.3v9M634.2 406.3l.8 .8M634.2 406.3h-17.1l-.8 .8M637 406.3h7M638 405.1l-1 1.2h-2.8M638 405.1v-8.8h2.8v8.8M638 405.1v1.2M640.6 407.1l1.7 6.9 1.1 7.1M640.8 405.1v1.2M640.8 405.1l1 1.2"/>
<path d="M642.1 406.3l-.8 .8M648.3 406.3h4.7M649.3 405.1v-8.8h2.7v8.8M649.3 405.1v1.2M652 405.1v1.2M652 405.1l1 1.2M657.3 406.3h1.9l.8 .8M677.6 407.1l.8-.8h17.1l.7 .8M681.7 406.3v-9h10.4v9M69.4 421.1h712.5v25h-712.5zM669.1 421.1a79.3 79.3 0 0 1 2.8-14h30l1.7 6.9 1.1 7.1"/>
</g>
<g fill="#000">
<circle cx="249.9" cy="116.3" r=".25"/>
<circle cx="249.9" cy="118" r=".25"/>
<circle cx="249.9" cy="115.2" r=".25"/>
<circle cx="402.4" cy="118" r=".25"/>
<circle cx="402.4" cy="115.2" r=".25"/>
<circle cx="402.4" cy="116.3" r=".25"/>
<circle cx="487.4" cy="115.2" r=".25"/>
<circle cx="497.4" cy="116.3" r=".25"/>
<circle cx="497.4" cy="118" r=".25"/>
<circle cx="497.4" cy="115.2" r=".25"/>
<circle cx="582.4" cy="115.2" r=".25"/>
<circle cx="592.4" cy="115.2" r=".25"/>
<circle cx="284.3" cy="158.6" r=".25"/>
<circle cx="329.3" cy="158.6" r=".25"/>
<circle cx="331.8" cy="158.6" r=".25"/>
<circle cx="376.8" cy="158.6" r=".25"/>
<circle cx="426.8" cy="158.6" r=".25"/>
<circle cx="471.8" cy="158.6" r=".25"/>
<circle cx="474.3" cy="158.6" r=".25"/>
<circle cx="519.3" cy="158.6" r=".25"/>
<circle cx="329.3" cy="190.7" r=".25"/>
<circle cx="329.3" cy="196" r=".25"/>
<circle cx="376.8" cy="190.7" r=".25"/>
<circle cx="376.8" cy="196" r=".25"/>
<circle cx="471.8" cy="196" r=".25"/>
<circle cx="471.8" cy="190.7" r=".25"/>
<circle cx="519.3" cy="190.7" r=".25"/>
<circle cx="519.3" cy="196" r=".25"/>
<circle cx="154.4" cy="365.8" r=".25"/>
<circle cx="191.3" cy="365.8" r=".25"/>
<circle cx="196.3" cy="365.8" r=".25"/>
<circle cx="197" cy="365.1" r=".25"/>
<circle cx="238" cy="365.1" r=".25"/>
<circle cx="238.8" cy="365.8" r=".25"/>
<circle cx="243.7" cy="365.8" r=".25"/>
<circle cx="286.3" cy="365.8" r=".25"/>
<circle cx="291.3" cy="365.8" r=".25"/>
<circle cx="292" cy="365.1" r=".25"/>
<circle cx="315.7" cy="369.6" r=".25"/>
<circle cx="333" cy="365.1" r=".25"/>
<circle cx="333.8" cy="365.8" r=".25"/>
<circle cx="338.7" cy="365.8" r=".25"/>
<circle cx="363.1" cy="369.6" r=".25"/>
<circle cx="380.5" cy="365.1" r=".25"/>
<circle cx="381.3" cy="365.8" r=".25"/>
<circle cx="386.3" cy="365.8" r=".25"/>
<circle cx="387" cy="365.1" r=".25"/>
<circle cx="428" cy="365.1" r=".25"/>
<circle cx="428.8" cy="365.8" r=".25"/>
<circle cx="433.7" cy="365.8" r=".25"/>
<circle cx="458.2" cy="369.6" r=".25"/>
<circle cx="475.5" cy="365.1" r=".25"/>
<circle cx="476.3" cy="365.8" r=".25"/>
<circle cx="481.3" cy="365.8" r=".25"/>
<circle cx="482" cy="365.1" r=".25"/>
<circle cx="505.6" cy="369.6" r=".25"/>
<circle cx="523" cy="365.1" r=".25"/>
<circle cx="523.8" cy="365.8" r=".25"/>
<circle cx="528.7" cy="365.8" r=".25"/>
<circle cx="570.5" cy="365.1" r=".25"/>
<circle cx="576.3" cy="365.8" r=".25"/>
<circle cx="577" cy="365.1" r=".25"/>
<circle cx="618" cy="365.1" r=".25"/>
<circle cx="618.8" cy="365.8" r=".25"/>
<circle cx="623.7" cy="365.8" r=".25"/>
<circle cx="671.9" cy="365.8" r=".25"/>
</g>
<!-- layer: Border (ANSI) -->
<g fill="none" stroke="#000" stroke-width=".71">
<path d="M431.8 15.2v10.2l-2.9-5.1h5.8l-2.9 5.1 2.9-5.1M107.9 21.3v4.1M215.9 21.3v4.1M323.8 21.3v4.1M539.8 21.3v4.1M647.7 21.3v4.1M755.6 21.3v4.1M8.6 139.7h4.1M850.9 139.7h4.1M2.5 279.4h10.2l-5.1-2.9v5.8l5.1-2.9-5.1 2.9M861.1 279.4h-10.2l5.1-2.9v5.8l-5.1-2.9 5.1 2.9M8.6 419.1h4.1"/>
<path d="M850.9 419.1h4.1M12.7 533.4v-508h838.2v508h-838.2h838.2M107.9 533.4v4.1M215.9 533.4v4.1M323.8 533.4v4.1M434.7 538.5l-2.9-5.1 2.9 5.1h-5.8l2.9-5.1v10.2M539.8 533.4v4.1M647.7 533.4v4.1M755.6 533.4v4.1"/>
</g>
<!-- layer: Title (ANSI) -->
<g fill="none" stroke="#000" stroke-width=".42">
<path d="M654 479.4h69.9M698.5 469.9v63.5M723.9 469.9v63.5M654 488.9h69.9M654 498.5h69.9M723.9 485.6h127M654 508h69.9M654 517.5h69.9M723.9 514.3h127M736.6 514.3v12.7M762 514.3v12.7M838.2 514.3v12.7"/>
<path d="M654 527h196.9M752.3 527v6.4M800.1 527v6.4"/>
</g>
<path d="M654 469.9h196.9v63.5h-196.9z" fill="none" stroke="#000" stroke-width=".49"/>
<!-- layer: Symbol (ANSI) -->
<path d="M136.3 55.1h125.8l16.6 31.9M113.5 75.6h59.5l7.8 11.4M179 85.2l.8-.5 1 2.3zM277 85l1-.4 .7 2.4zM88.7 102.3h55.4l42.3 43.9M67.8 135.5h2.5l29 32.1 195.2 .5 12.3 14.3M184.4 144.7l.7-.7 1.3 2.2zM304.8 180.8l.7-.6 1.3 2.2zM566.7 348.4h-23.3l-19.6 33.9M524.7 379.9l.8 .5-1.7 1.9z" fill="none" stroke="#000" stroke-width=".42"/>
<path d="M179 85.2l1.8 1.8zM179 85.2l.8-.5 1 2.3zM277 85l1.7 2zM277 85l1-.4 .7 2.4zM184.4 144.7l2 1.5zM184.4 144.7l.7-.7 1.3 2.2zM304.8 180.8l2 1.6zM304.8 180.8l.7-.6 1.3 2.2zM524.7 379.9l-.9 2.4zM524.7 379.9l.8 .5-1.7 1.9z" fill="#000" stroke="#000" stroke-width=".42"/>
<!-- layer: Dimension (ANSI) -->
<g fill="none" stroke="#000" stroke-width=".42">
<path d="M730.1 354.1h-9.5v11M492.9 368.8h237.2M510.3 365.1h231.2M720.1 362.6h1l-.5 2.5zM720.6 368.8l.5 2.5h-1zM720.6 368.8v5M726.4 379.8h1l-.5 2.5zM726.9 368.8l.5 2.5h-1zM726.9 368.8v32.9h9.2M737.8 379.8h1l-.5 2.5zM738.3 365.1l.5 2.5h-1zM738.3 365.1v29.1h9.8"/>
<path d="M49.4 395.1h115M52.6 395.1l.5 2.5h-1zM62.3 387.3h-9.7v19M542.3 382.3h199.2M49.4 406.3h118M52.1 403.8h1l-.5 2.5z"/>
</g>
<g fill="#000" stroke="#000" stroke-width=".42">
<path d="M720.1 362.6l.5 2.5zM720.1 362.6h1l-.5 2.5zM720.6 368.8l.5 2.5zM720.6 368.8l.5 2.5h-1zM726.4 379.8l.5 2.5zM726.4 379.8h1l-.5 2.5zM726.9 368.8l.5 2.5zM726.9 368.8l.5 2.5h-1zM737.8 379.8l.5 2.5zM737.8 379.8h1l-.5 2.5zM738.3 365.1l.5 2.5zM738.3 365.1l.5 2.5h-1z"/>
<path d="M52.6 395.1l.5 2.5zM52.6 395.1l.5 2.5h-1zM52.1 403.8l.5 2.5zM52.1 403.8h1l-.5 2.5z"/>
</g>
<text font-size="9.8" x="356.2" y="343.7">Height Comparison of Keycaps</text>
<text font-size="8.4" x="350.5" y="56.4">Overview of Keycap Placement</text>
<g font-size="6.3">
<text x="724.7" y="502.8">StenoTopper Keycaps (Cherry MX)</text>
<text x="728.1" y="524.9">D</text>
<text x="762.8" y="526.2">001</text>
</g>
<text font-size="5.8" x="665.3" y="495.5">Passed</text>
<g font-size="4.4">
<text x="654.8" y="478.6">Jason Cemra</text>
<text x="699.3" y="478">08/12/2016</text>
<text x="654.8" y="488.1">Jason Cemra</text>
<text x="699.3" y="487.5">30/05/2017</text>
<text x="654.8" y="507.2">Jason Cemra</text>
<text x="699.3" y="506.6">30/05/2017</text>
<text x="654.8" y="516.7">Jason Cemra</text>
<text x="699.3" y="516.1">30/05/2017</text>
<text x="843.4" y="524.2">4</text>
</g>
<g font-size="4.2">
<text x="52.8" y="24.4">8</text>
<text x="160.8" y="24.4">7</text>
<text x="268.7" y="24.4">6</text>
<text x="376.7" y="24.4">5</text>
<text x="484.6" y="24.4">4</text>
<text x="592.6" y="24.4">3</text>
<text x="700.5" y="24.4">2</text>
<text x="808.5" y="24.4">1</text>
<text x="104.7" y="56.2">Standard keycap</text>
<text x="8.7" y="71.4">D</text>
<text x="852" y="71.4">D</text>
<text x="88.4" y="76.7">Large variant</text>
<text x="64" y="103.9">Small variant</text>
<text x="40" y="137">Thumb variant</text>
<text x="8.9" y="211.1">C</text>
<text x="852.2" y="211.1">C</text>
<text x="64.7" y="340.6">The keycap post is higher than the</text>
<text x="64.7" y="345.7">actuation distance of the Cherry MX</text>
<text x="8.9" y="350.8">B</text>
<text x="64.7" y="350.7">keyswitch (4mm) to avoid collisions</text>
<text x="567.5" y="349.6">Standard Spacebar</text>
<text x="852.2" y="350.8">B</text>
<text x="64.7" y="355.7">with the top of the switch.</text>
<text x="567.5" y="354.6">(Not a StenoTopper)</text>
<text x="730.9" y="355.6">1.50</text>
<text x="64.7" y="365.8">It also serves to raise the keycap, for</text>
<text x="64.7" y="370.8">ease of use.</text>
<text x="63.1" y="388.9">4.50</text>
<text x="748.9" y="395.7">6.90</text>
<text x="737" y="403.2">5.40</text>
<text x="8.9" y="490.5">A</text>
<text x="852.2" y="490.5">A</text>
<text x="654.8" y="526.2">Milimeters Throughout</text>
<text x="739.4" y="532.6">2.5 : 1</text>
<text x="812.4" y="532.6">5</text>
<text x="823" y="532.6">5</text>
<text x="52.8" y="537.5">8</text>
<text x="160.8" y="537.5">7</text>
<text x="268.7" y="537.5">6</text>
<text x="376.7" y="537.5">5</text>
<text x="484.6" y="537.5">4</text>
<text x="592.6" y="537.5">3</text>
<text x="700.5" y="537.5">2</text>
<text x="808.5" y="537.5">1</text>
</g>
<g font-size="3.5">
<text x="654.8" y="473.2">DRAWN</text>
<text x="654.8" y="482.8">CHECKED</text>
<text x="724.7" y="488.9">TITLE</text>
<text x="654.8" y="492.3">QA</text>
<text x="654.8" y="501.8">MFG</text>
<text x="654.8" y="511.4">APPROVED</text>
<text x="654.8" y="521.1">UNITS</text>
<text x="726.7" y="517.7">SIZE</text>
<text x="762.8" y="517.7">DWG NO</text>
<text x="841.4" y="517.7">REV</text>
<text x="724.7" y="530.4">SCALE</text>
<text x="800.9" y="532.6">SHEET</text>
<text x="817.4" y="532.6">OF</text>
</g>
<g font-size="3.1">
<text x="86.3" y="80.8">of standard keycap</text>
<text x="61.5" y="107.9">of standard keycap</text>
<text x="40.5" y="141.1">of standard keycap</text>
</g>
</svg>
